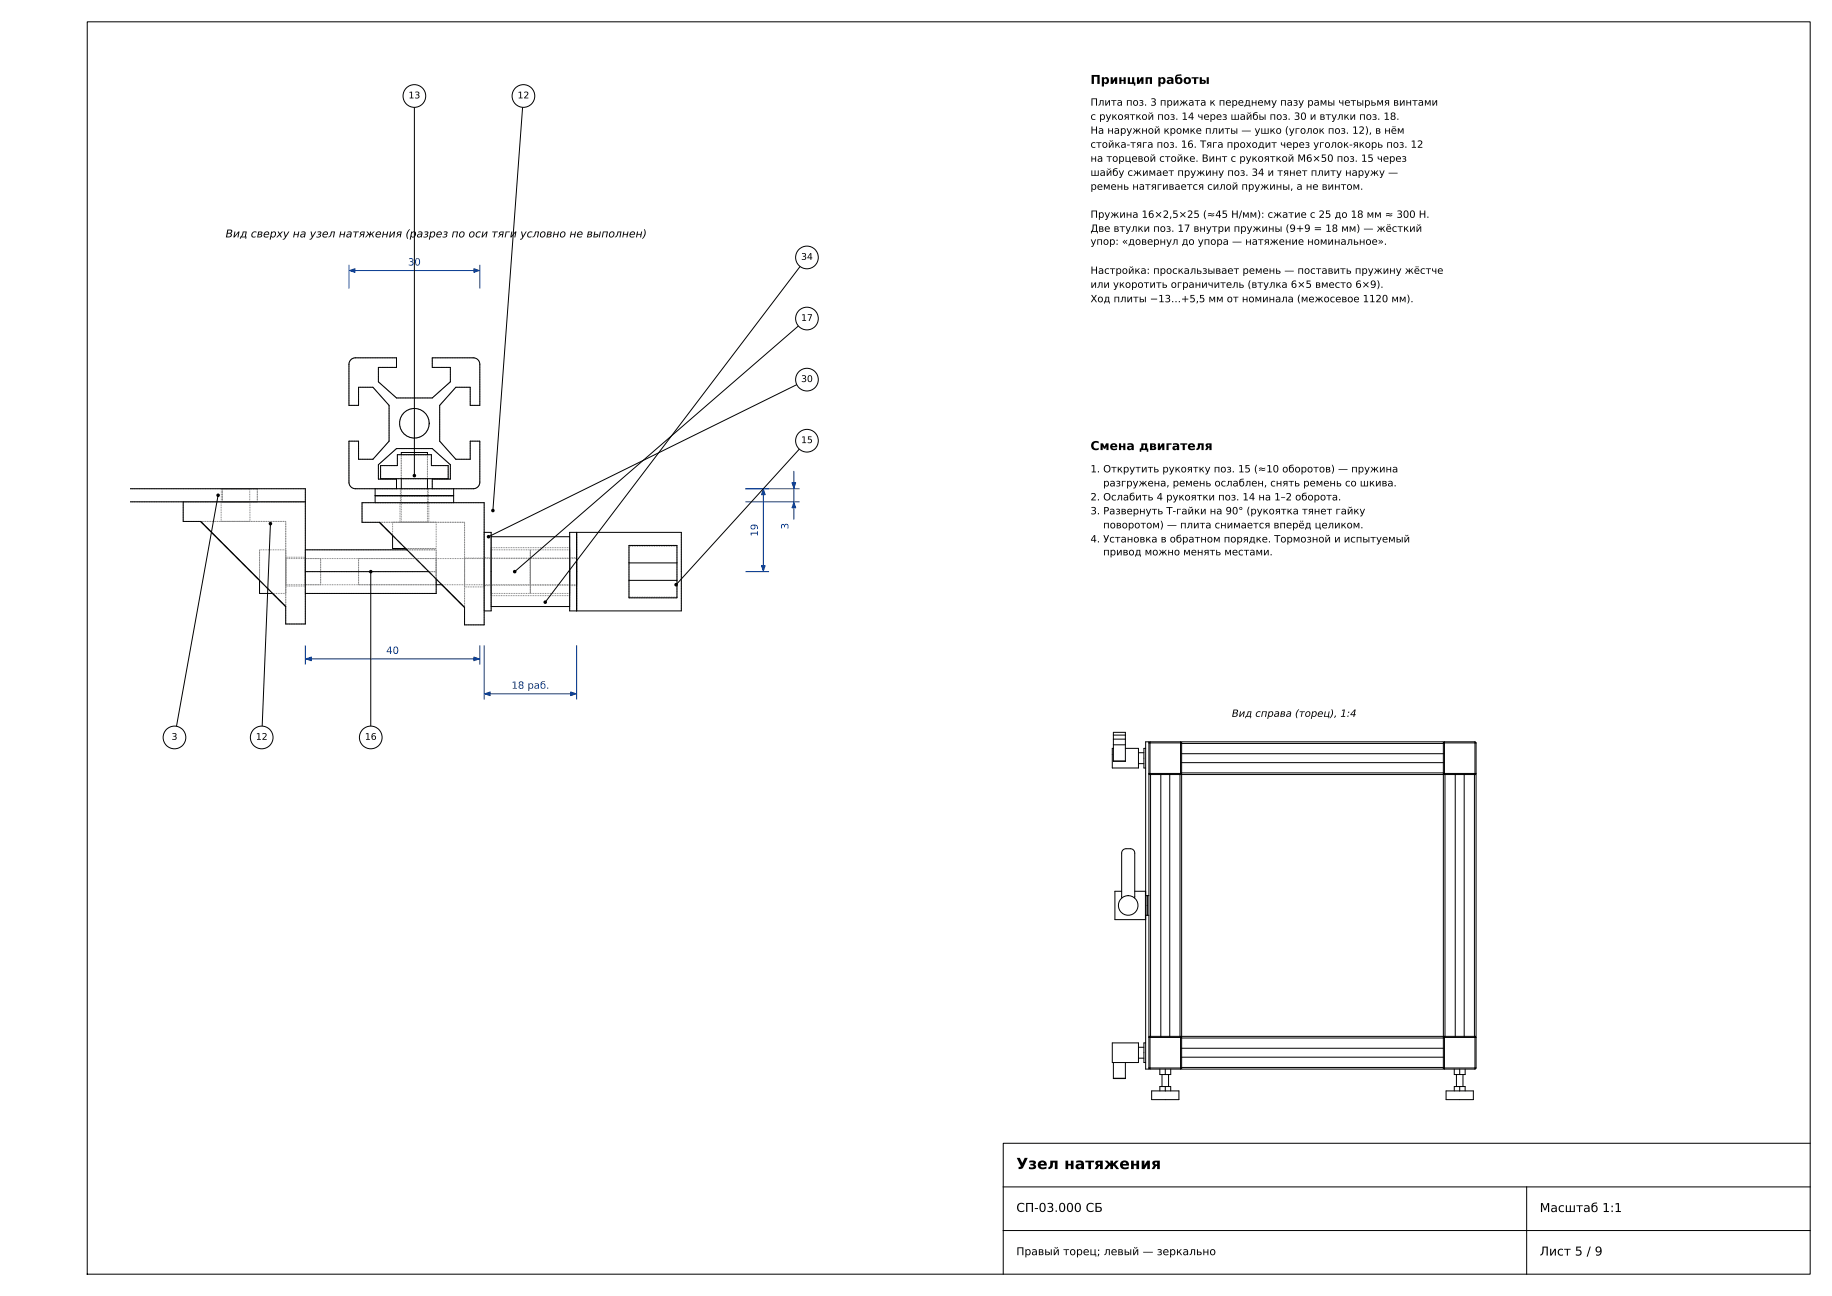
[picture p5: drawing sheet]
<svg xmlns="http://www.w3.org/2000/svg" width="420mm" height="297mm" viewBox="0 0 420 297" stroke-linecap="round" stroke-linejoin="round" font-family="sans-serif">
<g fill="none" stroke="#000" stroke-width=".23">
<path d="M20 5h395v287h-395zM29.9 112h40.1v31h-4.5v-4l-19.5-19.5h-4v-4.5M29.9 115h40.1M50 113.5l-10 55.5M83 115.2h28v28h-4.5v-4l-19.5-19.5h-4zM86 113.6h18M86 112v3.2M87.2 106.7h3.9v-2.5h7.8v2.5h3.9v3h-15.6zM90.9 112h-9.6l-.8-.4-.4-.7-.1-9.8h2.2v4.1h3.3l3.7-4.1v-8.2l-3.7-4.1h-3.3v4.1h-2.2v-9.6l.4-.8 .7-.4 9.8-.1v2.2h-4.1v3.3l4.1 3.7h8.2l4.1-3.7v-3.3h-4.1v-2.2h9.5l.7 .2 .5 .6 .2 .7v9.4h-2.2v-4.1h-3.3l-3.7 4.1v8.2l3.7 4.1h3.3v-4.1h2.2l-.1 9.9-.5 .7-.7 .3h-9.6M90.9 112h8.2M90.9 112v-2.2h-4.1v-3.3l4.1-3.7h8.2l4.1 3.7v3.3h-4.1v2.2M92 104.2v-.5h6v.5"/>
<path d="M92 109.7v2.3M98 109.7v2.3M104 112v3.2M59.5 133v3h3M70 131h28.3M70 126h23.3M90 122.7v3h3M100 132.7v3.3h-30M100 134h1.3l5.2 5.2M111 122h1.6v18h-1.6M112.6 123h18M112.6 139h18"/>
<path d="M130.6 122h25.6v18h-25.6zM132.2 122v18M144.2 133v4h11v-4M144.2 129v-4h11v4M144.2 129v4M144.2 133h11M144.2 129h11M155.2 129v4M255.3 171.5h-.3v4.5h6v-4.5h-3M255.3 168.5v-.7h2.7v.7M255.3 174.4h2.7M255.3 169.4v1.3"/>
<path d="M255.3 168.5v.9M255.3 170.7v3.7M255.3 168.5h2.7M255.3 169.4h2.7M255.3 170.7h2.7M258 169.4v1.3M258 168.5v.9M258 170.7v3.7M261 175h1.2M261 172.5h1.2M262.7 171.5h-.5v4.5h.5M263.4 177.5h.4"/>
<path d="M263.6 170v7.5l-.2-.2h7.5l-.3 .2v-7.5M263.6 170h7M263.6 170l-.2 .2h7.5l-.3-.2M263.8 177.5h6.7M263.8 177.5v60M266.1 177.5v60M268.2 177.5v60M270.5 177.5h.4M270.5 177.5v60M270.9 170.4v-.4h60v.4M270.9 177.1v.4M270.9 170.4v6.7"/>
<path d="M270.9 177.5v60M270.9 177.5h60M270.9 172.7h60M270.9 174.8h60M270.9 170.4h60M270.9 177.1h60M330.9 177.5h.4M330.9 177.1v.4M330.9 170.4v6.7M330.9 177.5v60M331.2 170l-.3 .2h7.5M331.2 170v7.5l-.3-.2h7.5"/>
<path d="M331.2 170h7M331.3 177.5h6.7M331.3 177.5v60M333.6 177.5v60M335.7 177.5v60M338 177.5h.4v60h-.4M338 177.5v60M338.2 170v7.5l.2-.2M338.2 170l.2 .2M338.4 170.2v7.1M257.2 204.3h-1.6v6.5h7.1M257.2 205.8v-10.4l.3-.6 .7-.3 1.3 .1 .4 .3 .2 .4v10.5"/>
<path d="M260.1 204.3h2.6M262.6 204.3v6.5M262.6 209.8h.8M262.6 205.3h.8M262.7 205.3v-35.3h.7v75h-.7v-35.2M263 205.3v4.5M255 239h6v4.5h-6zM262.7 239h-.5v4.5h.5M263.4 237.5h.4M263.8 237.5h6.7M270.5 237.5h.4M270.9 237.5v.4"/>
<path d="M270.9 237.9v6.7M270.9 237.5h60M270.9 237.9h60M330.9 237.5h.4M330.9 237.5v.4M330.9 237.9v6.7M331.3 237.5h6.7M338.4 237.8h-7.5l.3-.3v7.5M338.4 237.8v7M338.4 237.8l-.2-.3v7.5M255.3 247.1h2.7M255.3 243.5v3.6"/>
<path d="M258 243.5v3.6M261 242.5h1.2M261 240h1.2M263.6 245h7M263.6 245l-.2-.2h7.5l-.3 .2M263.6 245v-7.5l-.2 .3h7.5l-.3-.3v7.5M264 250h6.3v2h-6.3zM265.9 245v1.3h2.5v-1.3M265.9 250v-1h2.5v1M266.4 246.3v2.7M267.1 245v1.3M267.1 249v1"/>
<path d="M267.9 246.3v2.7M270.9 244.6v.4h60v-.4M270.9 240.2h60M270.9 242.3h60M270.9 244.6h60M331.2 245h7M331.5 250h6.3v2h-6.3zM333.4 245v1.3h2.5v-1.3M333.4 250v-1h2.5v1M333.9 246.3v2.7M334.7 245v1.3M334.7 249v1"/>
<path d="M335.4 246.3v2.7M338.4 244.8h-7.5l.3 .2M338.4 244.8l-.2 .2M230 272h185M350 272v20M415 262h-185v30M230 282h185"/>
<circle cx="95" cy="97" r="3.4"/>
<circle cx="258.7" cy="207.5" r="2.25"/>
</g>
<g fill="none" stroke="#8a8a8a" stroke-width=".23" stroke-dasharray=".2 .2" stroke-linecap="butt">
<path d="M80 83.5v9.4M81.5 82l-.6 .1-.5 .4-.4 1M82.2 88.8v4.1M82.2 92.9h-2.2M85.5 88.8h-3.3M86.8 84.2v3.3M86.8 87.5l4.1 3.7M89.2 92.9l-3.7-4.1M90.9 82h-9.4M90.9 82v2.2M90.9 84.2h-4.1M90.9 91.2h8.2"/>
<path d="M98.4 97a3.4 3.4 0 0 0-4.9-3.1 3.4 3.4 0 0 0-.6 5.7 3.4 3.4 0 0 0 5.4-1.8l.1-.8M99.1 91.2l4.1-3.7M99.1 84.2v-2.2M100.8 92.9v8.2M103.2 87.5v-3.3M103.2 84.2h-4.1M104.5 88.8l-3.7 4.1M107.8 88.8h-3.3M107.8 92.9v-4.1M108.5 82h-9.4M110 92.9h-2.2M110 92.9v-9.4"/>
<path d="M110 83.5l-.4-1-.5-.4-.6-.1M29.9 112h40.1M29.9 115h40.1M42 115h28M42 115v4.5M46 119.5h-4M46 119.5l19.5 19.5M50.7 115h6.6M50.7 115v4.5M50.7 119.5h6.6M50.7 115h6.5M50.7 112h6.5"/>
<path d="M50.7 115v-3M51 115h8M51 112h8M51 115v-3M57.2 115h-6.5M57.2 112h-6.5M57.2 115v-3M57.3 115h-6.6M57.3 119.5h-6.6M57.3 119.5v-4.5M59 115h-8M59 112h-8"/>
<path d="M59 115v-3M65.5 119.5h-19.5M70 112v3M70 115h-28M80 101.1v9.4M80 101.1h2.2M81.5 112h9.4M81.5 112l-.6-.1-.5-.4-.4-1M82.2 101.1v4.1M82.2 105.2h3.3M83 115.2v4.5M85.5 105.2l3.7-4.1"/>
<path d="M86 112h18M86 113.6h18M86 115.2h18M86.8 109.8h4.1M86.8 106.5v3.3M87 119.7h-4M87 119.7l19.5 19.5M87.2 106.7v3M87.2 106.7h3.9M89.2 101.1v-8.2M90 119.7h10M90.9 109.8v2.2"/>
<path d="M90.9 102.8l-4.1 3.7M90.9 112h-4.9M91.1 104.2h7.8M91.1 104.2v2.5M91.7 115.2h6.6M91.7 115.2v4.5M91.7 119.7h6.6M91.8 112h6.4M91.8 113.6h6.4M91.8 115.2h6.4M91.8 113.6v-1.6M91.8 115.2v-1.6"/>
<path d="M92 119.7h6M92 103.7h6M92 109.7h6M92 104.2h6M92 104.2v5.5M92 112v7.7M98 119.7h-6M98 119.7v-7.7M98 109.7v-5.5M98 109.7h-6M98 104.2h-6M98.2 112v1.6"/>
<path d="M98.2 112h-6.4M98.2 113.6h-6.4M98.2 113.6v1.6M98.2 115.2h-6.4M98.3 115.2h-6.6M98.3 119.7h-6.6M98.3 119.7v-4.5M98.9 106.7h3.9M98.9 104.2v2.5M99.1 102.8h-8.2M99.1 109.8h4.1M99.1 112v-2.2"/>
<path d="M99.1 112h9.4M100 119.7v6M100 119.7h-10M100.8 101.1l3.7 4.1M102.8 109.7h-15.6M102.8 106.7v3M103.2 106.5l-4.1-3.7M103.2 109.8v-3.3M104 112h-4.9M104 115.2h-18M104.5 105.2h3.3M106.5 119.7h-19.5"/>
<path d="M107.8 101.1h2.2M107.8 105.2v-4.1M108.5 112l.6-.1 .5-.4 .4-1M110 110.5v-9.4M111 115.2h-28M59.5 133l3 3M59.5 131v-5M59.5 126v10M59.5 133v-2M59.5 126h6M62.5 136h3M65.5 139v4"/>
<path d="M65.5 134.3v-6.6M65.5 127.7v6.6M65.5 139v-19.5M65.5 131v-5M65.5 126v10M65.5 136v-5M65.5 131v-3M65.5 128v6M65.5 134v-3M65.5 127.7h4.5M70 134.3v-6.6M70 127.7v6.6"/>
<path d="M70 134.3h-4.5M70 131v5M70 126v5M70 136h30M70 136v-5M70 131v-5M70 131v3M70 134v-6M70 128v3M70 126h30M70 131h30M73.5 131v-3"/>
<path d="M73.5 128v6M73.5 134v-3M73.5 128h-8M73.5 134h-8M82.2 131v3M82.2 134v-6M82.2 128v3M82.2 134h17.8M82.2 128h50M90 122.7l3 3M90 125.7h10M90 122.7v-3"/>
<path d="M93.3 126h6.7M93.3 126l8 8M98.3 131h1.7M100 131v1.7M100 126v5M100 136v-5M100 131v-5M100 131v3M100 134v-6M100 128v3M100 125.7h-7M100 128h-30"/>
<path d="M100 134h-30M101.3 134h30.9M106.5 139.2v4M106.5 134.5v-6.6M106.5 127.9v6.6M106.5 139.2v-19.5M106.5 127.9h4.5M111 134.5v-6.6M111 127.9v6.6M111 134.5h-4.5M111 131v9M111 122v9"/>
<path d="M111 131v3.2M111 134.2v-6.4M111 127.8v3.2M112.6 131v3.2M112.6 134.2v-6.4M112.6 127.8v3.2M112.6 131v8M112.6 139v-16M112.6 123v8M112.6 131v5.5M112.6 136.5v-11M112.6 125.5v5.5"/>
<path d="M112.6 131v5M112.6 136v-10M112.6 126v5M112.6 131v3.1M112.6 134.1v-6.2M112.6 127.9v3.1M112.6 127.8h-1.6M112.6 134.2h-1.6M121.6 131v5M121.6 136v-10M121.6 126v5M121.6 131v3.1"/>
<path d="M121.6 134.1v-6.2M121.6 127.9v3.1M121.6 126h-9M121.6 136h-9M121.6 127.9h-9M121.6 134.1h-9M130.6 131v8M130.6 139v-16M130.6 123v8M130.6 131v5.5M130.6 136.5v-11M130.6 125.5v5.5"/>
<path d="M130.6 131v5M130.6 136v-10M130.6 126v5M130.6 131v3.1M130.6 134.1v-6.2M130.6 127.9v3.1M130.6 131v3.2M130.6 134.2v-6.4M130.6 127.8v3.2M130.6 125.5h-18M130.6 136.5h-18M130.6 126h-9"/>
<path d="M130.6 136h-9M130.6 127.9h-9M130.6 134.1h-9M132.2 131v3.2M132.2 134.2v-6.4M132.2 127.8v3.2M132.2 131v3M132.2 134v-6M132.2 128v3M132.2 127.8h-1.6M132.2 134.2h-1.6M144.2 131v-5.8"/>
<path d="M144.2 136.8v-5.8M144.2 136.8v.2M144.2 125.2v-.2M144.2 125h11M144.2 137h11M155.2 125.2h-11M155.2 131v-5.8M155.2 136.8v-5.8M155.2 136.8h-11M155.2 125.2v-.2M155.2 136.8v.2M70 143v-28"/>
<path d="M70 143h-4.5M111 143.2v-28M111 143.2h-4.5M111 140v-18M112.6 140v-18M130.6 140v-18M132.2 140v-18M156.2 140v-18"/>
</g>
<g fill="none" stroke="#0b3d91" stroke-width=".23">
<path d="M80 60.8v5.2M80.1 62h29.8M110 60.8v5.2M171 112h12.2M171 115h12.2M175 112.1v18.8M182 108v3.9M182 115.1v3.9M182 112v3M171 131h5.2M70 148v4.2M70.1 151h39.8"/>
<path d="M110 148v4.2M111 148v12.2M111.1 159h21M132.2 148v12.2"/>
</g>
<g fill="#0b3d91" stroke="#0b3d91" stroke-width=".23">
<path d="M108.6 150.6l1.3 .4-1.3 .4z"/>
<path d="M70.1 151l1.3-.4v.8z"/>
<path d="M130.8 158.6l1.3 .4-1.3 .4z"/>
<path d="M111.1 159l1.3-.4v.8z"/>
<path d="M108.6 61.6l1.3 .4-1.3 .4z"/>
<path d="M80.1 62l1.3-.4v.8z"/>
<path d="M174.6 129.6h.8l-.4 1.3z"/>
<path d="M175 112.1l.4 1.3h-.8z"/>
<path d="M181.6 110.6h.8l-.4 1.3z"/>
<path d="M182 115.1l.4 1.3h-.8z"/>
</g>
<circle cx="50" cy="113.5" r=".23" fill="#000" stroke="#000" stroke-width=".35"/>
<circle cx="40" cy="169" r="2.6" fill="#fff" stroke="#000" stroke-width=".23"/>
<path d="M62 120l-2 49" fill="none" stroke="#000" stroke-width=".23"/>
<circle cx="62" cy="120" r=".23" fill="#000" stroke="#000" stroke-width=".35"/>
<circle cx="60" cy="169" r="2.6" fill="#fff" stroke="#000" stroke-width=".23"/>
<path d="M85 131v38" fill="none" stroke="#000" stroke-width=".23"/>
<circle cx="85" cy="131" r=".23" fill="#000" stroke="#000" stroke-width=".35"/>
<circle cx="85" cy="169" r="2.6" fill="#fff" stroke="#000" stroke-width=".23"/>
<path d="M95 22v87" fill="none" stroke="#000" stroke-width=".23"/>
<circle cx="95" cy="109" r=".23" fill="#000" stroke="#000" stroke-width=".35"/>
<circle cx="95" cy="22" r="2.6" fill="#fff" stroke="#000" stroke-width=".23"/>
<path d="M120 22l-7 95" fill="none" stroke="#000" stroke-width=".23"/>
<circle cx="113" cy="117" r=".23" fill="#000" stroke="#000" stroke-width=".35"/>
<circle cx="120" cy="22" r="2.6" fill="#fff" stroke="#000" stroke-width=".23"/>
<path d="M185 59l-60 79" fill="none" stroke="#000" stroke-width=".23"/>
<circle cx="125" cy="138" r=".23" fill="#000" stroke="#000" stroke-width=".35"/>
<circle cx="185" cy="59" r="2.6" fill="#fff" stroke="#000" stroke-width=".23"/>
<path d="M185 73l-67 58" fill="none" stroke="#000" stroke-width=".23"/>
<circle cx="118" cy="131" r=".23" fill="#000" stroke="#000" stroke-width=".35"/>
<circle cx="185" cy="73" r="2.6" fill="#fff" stroke="#000" stroke-width=".23"/>
<path d="M185 87l-73 36" fill="none" stroke="#000" stroke-width=".23"/>
<circle cx="112" cy="123" r=".23" fill="#000" stroke="#000" stroke-width=".35"/>
<circle cx="185" cy="87" r="2.6" fill="#fff" stroke="#000" stroke-width=".23"/>
<path d="M185 101l-30 33" fill="none" stroke="#000" stroke-width=".23"/>
<circle cx="155" cy="134" r=".23" fill="#000" stroke="#000" stroke-width=".35"/>
<circle cx="185" cy="101" r="2.6" fill="#fff" stroke="#000" stroke-width=".23"/>
<text font-size="3.5" x="233" y="267.9">Узел натяжения</text>
<g font-size="2.8">
<text x="250" y="19.2">Принцип работы</text>
<text x="250" y="103.1">Смена двигателя</text>
<text x="233" y="277.7">СП-03.000 СБ</text>
<text x="353" y="277.8">Масштаб 1:1</text>
<text x="353" y="287.7">Лист 5 / 9</text>
</g>
<g font-size="2.5">
<text x="51.7" y="54.4">Вид сверху на узел натяжения (разрез по оси тяги условно не выполнен)</text>
<text x="233" y="287.6">Правый торец; левый — зеркально</text>
</g>
<g font-size="2.3">
<text x="250" y="24.2">Плита поз. 3 прижата к переднему пазу рамы четырьмя винтами</text>
<text x="250" y="27.5">с рукояткой поз. 14 через шайбы поз. 30 и втулки поз. 18.</text>
<text x="250" y="30.7">На наружной кромке плиты — ушко (уголок поз. 12), в нём</text>
<text x="250" y="33.9">стойка-тяга поз. 16. Тяга проходит через уголок-якорь поз. 12</text>
<text x="250" y="37.1">на торцевой стойке. Винт с рукояткой М6×50 поз. 15 через</text>
<text x="250" y="40.3">шайбу сжимает пружину поз. 34 и тянет плиту наружу —</text>
<text x="250" y="43.5">ремень натягивается силой пружины, а не винтом.</text>
<text x="250" y="49.9">Пружина 16×2,5×25 (≈45 Н/мм): сжатие с 25 до 18 мм ≈ 300 Н.</text>
<text x="250" y="53.1">Две втулки поз. 17 внутри пружины (9+9 = 18 мм) — жёсткий</text>
<text x="250" y="56.1">упор: «довернул до упора — натяжение номинальное».</text>
<text x="250" y="62.8">Настройка: проскальзывает ремень — поставить пружину жёстче</text>
<text x="250" y="66">или укоротить ограничитель (втулка 6×5 вместо 6×9).</text>
<text x="250" y="69.3">Ход плиты −13…+5,5 мм от номинала (межосевое 1120 мм).</text>
<text x="250" y="108.3">1. Открутить рукоятку поз. 15 (≈10 оборотов) — пружина</text>
<text x="252.9" y="111.5">разгружена, ремень ослаблен, снять ремень со шкива.</text>
<text x="250" y="114.7">2. Ослабить 4 рукоятки поз. 14 на 1–2 оборота.</text>
<text x="250" y="117.9">3. Развернуть Т-гайки на 90° (рукоятка тянет гайку</text>
<text x="250" y="124.3">4. Установка в обратном порядке. Тормозной и испытуемый</text>
<text x="252.9" y="121.1">поворотом) — плита снимается вперёд целиком.</text>
<text x="252.9" y="127.3">привод можно менять местами.</text>
<text x="282.4" y="164.3">Вид справа (торец), 1:4</text>
</g>
<g font-size="2.3" fill="#0b3d91">
<text x="93.5" y="60.8">30</text>
<text x="173.7" y="123" transform="rotate(-90 173.7 123)">19</text>
<text x="180.7" y="121.3" transform="rotate(-90 180.7 121.3)">3</text>
<text x="88.5" y="149.8">40</text>
<text x="117.3" y="157.8">18 раб.</text>
</g>
<g font-size="2.1">
<text x="93.7" y="22.5">13</text>
<text x="118.7" y="22.5">12</text>
<text x="183.7" y="59.5">34</text>
<text x="183.7" y="73.5">17</text>
<text x="183.7" y="87.5">30</text>
<text x="183.7" y="101.5">15</text>
<text x="39.3" y="169.5">3</text>
<text x="58.7" y="169.5">12</text>
<text x="83.7" y="169.5">16</text>
</g>
</svg>
